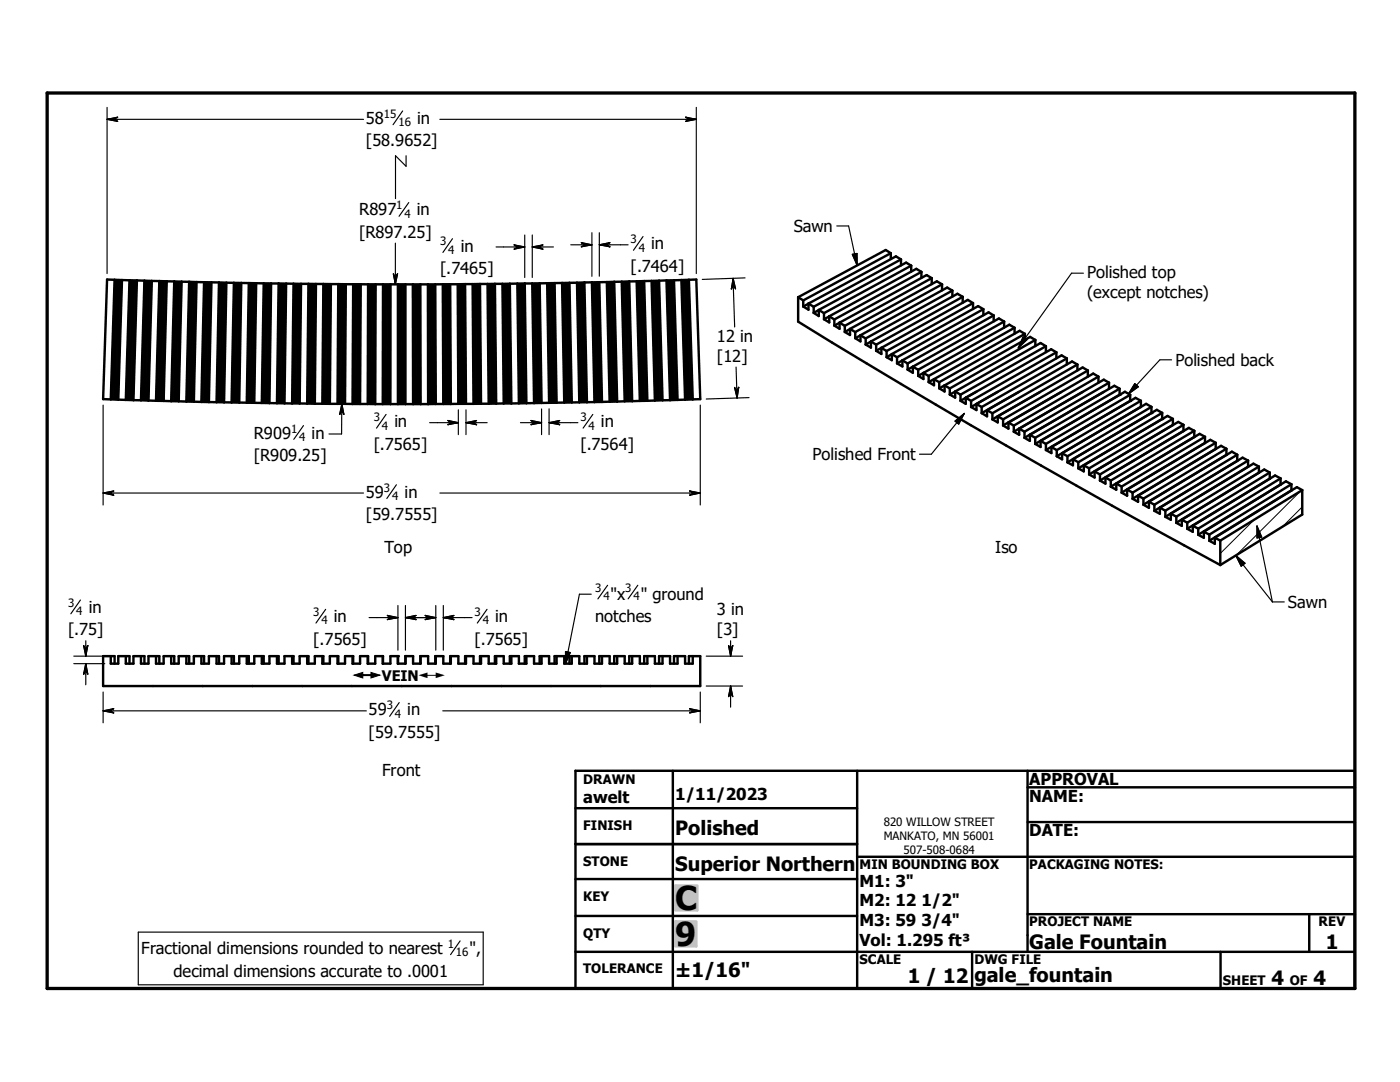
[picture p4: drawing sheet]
<svg xmlns="http://www.w3.org/2000/svg" width="279mm" height="216mm" viewBox="0 0 279 216" stroke-linecap="round" stroke-linejoin="round" font-family="sans-serif">
<g fill="none" stroke="#000" stroke-width=".48">
<path d="M22.9 55.8l-.8 23.9M24.3 55.9l-.7 23.8M24.3 55.9l-2.9-.1-.8 23.8 1.5 .1M24.3 55.9h1.5M25.8 55.9l-.7 23.9M25.8 55.9l1.5 .1M27.3 56l-.7 23.8M27.3 56h1.5M28.8 56l-.7 23.9M28.8 56l1.5 .1M30.3 56.1l-.7 23.8M30.3 56.1h1.5"/>
<path d="M31.8 56.1h1.5M31.8 56.1l-.7 23.9M33.3 56.1l-.6 23.9M33.3 56.1l1.5 .1M34.8 56.2l-.6 23.8M34.8 56.2h1.4M36.2 56.2l-.5 23.9M36.2 56.2h1.5M37.7 56.2l-.5 23.9M37.7 56.2l1.5 .1M39.2 56.3l4.5 .1M39.2 56.3l-.5 23.9"/>
<path d="M40.7 56.3l-.5 23.9M42.2 56.3l-.5 23.9M43.7 56.4l-.5 23.9M43.7 56.4h1.5M45.2 56.4l8.9 .2M45.2 56.4l-.5 23.9M46.7 56.4l-.5 23.9M48.2 56.5l-.5 23.8M49.7 56.5l-.5 23.9M51.1 56.5l-.4 23.9M52.6 56.5l-.4 23.9M54.1 56.6l-.3 23.8"/>
<path d="M54.1 56.6h1.5M55.6 56.6h4.5M55.6 56.6l-.3 23.9M57.1 56.6l-.3 23.9M58.6 56.6l-.3 23.9M60.1 56.6l-.3 23.9M60.1 56.6h1.5M61.6 56.6l1.5 .1M61.6 56.6l-.3 23.9M63.1 56.7l-.3 23.9M63.1 56.7h1.4M64.5 56.7h1.5"/>
<path d="M64.5 56.7l-.2 23.9M66 56.7l-.2 23.9M66 56.7h1.5M67.5 56.7l-.1 23.9M67.5 56.7h1.5M69 56.7h3M69 56.7l-.1 23.9M70.5 56.7l-.1 23.9M72 56.7l-.1 23.9M72 56.7h1.5M73.5 56.7h13.4M73.5 56.7l-.1 23.9"/>
<path d="M75 56.7l-.1 23.9M76.4 56.7v23.9M77.9 56.7v23.9M79.4 56.7v23.9M80.9 56.7v23.9M82.4 56.7v23.9M83.9 56.7v23.9M85.4 56.7v23.9M86.9 56.7l.1 23.9M88.4 56.7h2.9M88.4 56.7h-1.5M88.4 56.7l.1 23.9"/>
<path d="M89.8 56.7l.2 23.9M91.3 56.7l.2 23.9M92.8 56.7h-1.5M92.8 56.7l.2 23.9M92.8 56.7h1.5M94.3 56.7l.2 23.9M95.8 56.7l.2 23.9M95.8 56.7h-1.5M95.8 56.7h1.5M97.3 56.7l.2 23.9M98.8 56.6l-1.5 .1M98.8 56.6l.2 23.9"/>
<path d="M98.8 56.6h1.5M100.3 56.6l.2 23.9M101.7 56.6l.4 23.9M103.2 56.6l.4 23.9M104.7 56.6l.4 23.9M104.7 56.6h-4.4M104.7 56.6h1.5M106.2 56.6l.4 23.8M107.7 56.5l.4 23.9M109.2 56.5l.4 23.9M110.7 56.5l.4 23.9M112.2 56.5l.4 23.8"/>
<path d="M113.7 56.4l.4 23.9M115.2 56.4l-9 .2M115.2 56.4l.4 23.9M116.6 56.4l.5 23.9M116.6 56.4h-1.4M118.1 56.3l.5 23.9M119.6 56.3l.5 23.9M121.1 56.3l-4.5 .1M121.1 56.3l.6 23.9M122.6 56.2l.6 23.9M122.6 56.2l-1.5 .1M124.1 56.2h-1.5"/>
<path d="M124.1 56.2l.6 23.9M125.6 56.2h-1.5M125.6 56.2l.6 23.8M127.1 56.1l-1.5 .1M127.1 56.1l.6 23.9M128.6 56.1h-1.5M128.6 56.1l.6 23.9M130 56.1l.7 23.8M130 56.1h-1.4M131.5 56l.7 23.9M133 56l-3 .1M133 56l.7 23.8"/>
<path d="M134.5 55.9l.7 23.9M134.5 55.9l-1.5 .1M136 55.9l.7 23.8M137.5 55.8h1.5l.8 23.8-6.1 .2M137.5 55.8l.8 23.9M137.5 55.8l-3 .1M159.3 59.3l1 .6M159.3 59.3v4.9a1655.6 1655.6 0 0 0 84.2 48.5M160.3 59.9v1.3M177.8 50.5l-17.5 9.4M177.8 50.5v1.2M177.8 50.5l-1-.6-17.5 9.4"/>
<path d="M179.8 51.8l-1-.6-17.5 9.4M179.8 51.8l-17.4 9.4M179.8 51.8v1.2M181.8 53l-1-.6-17.4 9.4M181.8 53l-17.4 9.5M181.8 53v1.2M183.9 54.3l-17.4 9.4M183.9 54.3v1.1M183.9 54.3l-1-.7-17.4 9.5M185.9 55.5l-17.3 9.5M185.9 55.5v1.2M185.9 55.5l-1-.6-17.3 9.5"/>
<path d="M188 56.7l-1-.6-17.4 9.5M188 56.7l-17.3 9.6M188 56.7v1.2M190.1 58l-1.1-.6-17.3 9.5M190.1 58l-17.3 9.5M190.1 58v1.2M192.1 59.2l-17.2 9.6M192.1 59.2v1.2M192.1 59.2l-1-.6-17.3 9.5M22.1 79.7h1.5M23.6 79.7l3 .1M26.6 79.8l1.5 .1"/>
<path d="M28.1 79.9l3 .1M31.1 80h1.6M32.7 80h1.5M127.7 80h-1.5M129.2 80h-1.5M132.2 79.9l-3 .1M133.7 79.8l-1.5 .1M161.3 60.6v1.2l-1-.6M161.3 60.6l-1 .6M161.3 60.6l1.1 .6M162.4 61.2v1.2M163.4 61.8v1.3l-1-.7"/>
<path d="M163.4 61.9l-1 .5M163.4 61.8l1 .7M164.4 62.5v1.2M165.5 63.1v1.2l-1.1-.6M165.5 63.1l-1.1 .6M165.5 63.1l1 .6M166.5 63.7v1.3M167.6 64.4v1.2l-1.1-.6M167.6 64.4l-1.1 .6M167.6 64.4l1 .6M168.6 65v1.2M169.6 65.6v1.2l-1-.6"/>
<path d="M169.6 65.7l-1 .5M169.6 65.6l1.1 .7M170.7 66.3v1.2M171.7 66.9v1.2l-1-.6M171.7 66.9l-1 .6M171.7 66.9l1.1 .6M172.8 67.5v1.3M173.8 68.1v1.3l-1-.6M173.8 68.2l-1 .6M173.8 68.1l1.1 .7M174.9 68.8v1.2M175.9 69.4v1.2l-1-.6"/>
<path d="M175.9 69.4l-1 .6M175.9 69.4l1 .6M176.9 70v1.3M178 70.7v1.2l-1.1-.6M178 70.7l-1.1 .6M178 70.7l1 .6M179 71.3v1.2M180.1 71.9v1.2l-1.1-.6M180.1 71.9l-1.1 .6M180.1 71.9l1 .6M181.1 73.8l1.1 .6v-1.2l1 .6M181.1 72.5v1.3"/>
<path d="M183.2 73.8v1.2M184.3 74.4v1.2l-1.1-.6M184.3 74.4l-1.1 .6M184.3 74.4l1 .6M185.3 75v1.2M186.4 75.7v1.2l-1.1-.7M186.4 75.7l-1.1 .5M186.4 75.7l1 .6M187.4 76.3v1.2M188.5 76.9v1.2l-1.1-.6M188.5 76.9l-1.1 .6M188.5 76.9l1.1 .6"/>
<path d="M189.6 77.5v1.2M190.6 78.1v1.2l-1-.6M190.6 78.1l1.1 .7M190.7 78.1l-1.1 .6M191.7 78.8v1.2M192.7 79.4v1.2l-1-.6M192.7 79.4l1.1 .6M193.8 80v1.2M194.2 60.5l-17.3 9.5M194.2 60.5v1.2M194.2 60.5l-1.1-.7-17.2 9.6M194.9 78.1l-3.2 1.9"/>
<path d="M196.2 61.7l-1-.6-17.2 9.6M196.2 61.7l-17.2 9.6M196.2 61.7v1.2M198.3 62.9l-1-.6-17.2 9.6M198.3 62.9l-17.2 9.6M198.3 62.9v1.2M200.4 64.2l-17.2 9.6M200.4 64.2v1.2M200.4 64.2l-1-.7-18.3 10.3M202.5 65.4l-17.2 9.6M202.5 65.4v1.2M202.5 65.4l-1.1-.6-17.1 9.6"/>
<path d="M203.3 78.2l-7.4 4.2M204.5 66.6l-1-.6-17.1 9.7M204.5 66.6l-17.1 9.7M204.5 66.6v1.2M206.6 67.8l-1-.6-17.1 9.7M206.6 67.8l-17 9.7M206.6 67.8v1.3M208.7 69.1l-17 9.7M208.7 69.1v1.2M208.7 69.1l-1-.7-17.1 9.7M210.8 70.3l-17 9.7M210.8 70.3v1.2"/>
<path d="M210.8 70.3l-1-.6-17.1 9.7M211.8 78.2l-11.6 6.7M212.9 71.5l-1-.6-18.1 10.3M212.9 71.5l-17 9.7M212.9 71.5v1.2M215 72.7l-1-.6-17 9.8M215 72.7l-16.9 9.8M215 72.7v1.2M217.1 73.9l-16.9 9.8M217.1 73.9v1.2M217.1 73.9l-1-.6-18 10.4M219.2 75.1l-16.9 9.8"/>
<path d="M219.2 75.1v1.3M219.2 75.1l-1-.6-16.9 9.8M221.3 76.4l-1-.6-18 10.3M221.3 76.4l-16.8 9.7M221.3 76.4v1.2M223.4 77.6l-1-.6-17.9 10.4M223.4 77.6l-16.8 9.8M223.4 77.6v1.2M225.5 78.8l-16.8 9.8M225.5 78.8v1.2l-16.8 9.8M225.5 78.8l-1-.6-17.9 10.4M227.7 80l-16.8 9.8"/>
<path d="M227.7 80v1.2M227.7 80l-1.1-.6-16.8 9.8M34.2 80l1.5 .1M35.7 80.1h1.5M37.2 80.1l1.5 .1M38.7 80.2h1.5M40.2 80.2l7.5 .1M47.7 80.3l10.6 .2M58.3 80.5h1.5M59.8 80.5l3 .1M62.8 80.6h1.5M64.3 80.6h1.5"/>
<path d="M65.8 80.6h3.1M68.9 80.6h1.5M70.4 80.6h3M73.4 80.6h1.5M74.9 80.6h10.5M87 80.6h3M87 80.6h-1.6M91.5 80.6h3M91.5 80.6h-1.5M96 80.6h-1.5M96 80.6h1.5M100.5 80.5l-3 .1"/>
<path d="M100.5 80.5h1.6M114.1 80.3l-12 .2M120.1 80.2l-6 .1M121.7 80.2h-1.6M123.2 80.1l-1.5 .1M124.7 80.1h-1.5M126.2 80l-1.5 .1M193.8 81.2l1.1 .6v-1.2l1 .6M195.9 81.2v1.2M197 81.9v1.2l-1.1-.7M197 81.9l1.1 .6M198.1 83.7l1 .6v-1.2l1.1 .6"/>
<path d="M198.1 82.5v1.2M200.2 83.7v1.2M201.3 84.3v1.2l-1.1-.6M201.3 84.3l1 .6M202.3 86.1l1.1 .7v-1.3l1.1 .6M202.3 84.9v1.2M204.5 87.4l1 .6v-1.2l1.1 .6M204.5 86.1v1.3M206.6 88.6l1.1 .6v-1.2l1 .6M206.6 87.4v1.2M208.7 88.6v1.2M209.8 89.2v1.2l-1.1-.6"/>
<path d="M209.8 89.2l1.1 .6M210.9 91l1.1 .7v-1.3l1 .6M210.9 89.8v1.2M213 91v1.3M214.1 91.6v1.2l-1.1-.5M214.1 91.6l1.1 .6M215.2 93.5l1.1 .6v-1.3l1.1 .7M215.2 92.2v1.3M217.4 94.7l1.1 .6v-1.2l1 .6M217.4 93.5v1.2M219.5 94.7v1.2M220.6 95.3v1.2l-1.1-.6"/>
<path d="M220.6 95.3l1.1 .6M221.7 95.9v1.2M222.8 96.5v1.2l-1.1-.6M222.8 96.5l1 .6M223.8 98.3l1.1 .6v-1.2l1.1 .6M223.8 97.1v1.2M226 98.3v1.2M227.1 98.9v1.2l-1.1-.6M227.1 98.9l1.1 .6M228.2 99.5v1.2M229.8 81.2l-1.1-.6-17.8 10.4M229.8 81.2l-16.8 9.8"/>
<path d="M229.8 81.2v1.2l-16.8 9.9M231.9 82.4l-1-.6-16.8 9.8M231.9 82.4l-16.7 9.8M231.9 82.4v1.2M234.1 83.6l-16.7 9.9M234.1 83.6v1.2M234.1 83.6l-1.1-.6-17.8 10.5M236.2 84.8l-16.7 9.9M236.2 86l-16.7 9.9M236.2 84.8v1.2M236.2 86h.1M236.2 84.8l-1.1-.6-17.7 10.5"/>
<path d="M238.3 86l-1-.6-16.7 9.9M238.3 86l-16.6 9.9M238.3 87.2l-16.6 9.9M238.3 86v1.2M240.5 87.2l-1.1-.6-16.6 9.9M240.5 87.2l-16.7 9.9M240.5 87.2v1.2M242.6 88.3l-16.6 10M242.6 89.6l-16.6 9.9M242.6 88.3v1.3M242.6 89.6h.1M242.6 88.3l-1.1-.5-17.7 10.5"/>
<path d="M244.8 89.5l-16.6 10M244.8 89.5v1.3M244.8 89.5l-1.1-.5-16.6 9.9M246.9 90.7l-1.1-.6-17.6 10.6M246.9 90.7l-16.5 10M246.9 92l-16.5 9.9M246.9 90.7v1.3M246.9 92h.1M249.1 91.9l-1.1-.6-16.5 10M249.1 91.9l-16.5 10M249.1 93.1l-16.5 10M249.1 91.9v1.2"/>
<path d="M249.1 93.1h.1M251.2 93.1l-16.4 10M251.2 94.3l-16.4 10M251.2 93.1v1.2M251.2 94.3h.1M251.2 93.1l-1.1-.6-16.4 10M253.4 94.3l-16.5 10M253.4 95.5l-16.5 10M253.4 94.3v1.2M253.4 95.5h.1M253.4 94.3l-1.1-.6-16.4 10M255.6 95.5l-1.1-.6-16.5 10"/>
<path d="M255.6 95.5l-16.5 10M255.6 95.5v1.2M257.7 96.6l-1.1-.6-17.5 10.7M257.7 96.6l-16.4 10.1M257.7 97.8l-16.4 10.1M257.7 96.6v1.2M257.7 97.8l.1 .1M259.9 97.8l-1.1-.6-16.4 10.1M259.9 97.8l-16.4 10.1M259.9 97.8v4.9l-16.4 10M228.2 100.7l1.1 .6v-1.2l1.1 .6M230.4 100.7v1.2"/>
<path d="M231.5 101.3v1.2l-1.1-.6M231.5 101.3l1.1 .6M232.6 101.9v1.2M233.7 102.5v1.2l-1.1-.6M233.7 102.5l1.1 .6M234.8 103.1v1.2M235.9 103.7v1.2l-1.1-.6M235.9 103.7l1 .6M236.9 104.3v1.2M238 104.9v1.2l-1.1-.6M238 104.9l1.1 .6M239.1 105.5v1.2"/>
<path d="M241.3 106.7l-1-.6v1.2l-1.2-.6M241.3 106.7v1.2M242.4 107.3v1.2l-1.1-.6M242.4 107.3l1.1 .6M243.5 107.9v4.8M22.1 130.9v1.5h1.5v-1.5h2.2v1.5M22.9 132.4v-1.5h-2.3v6h119.2v-6h-2.3v1.5M25.1 130.9v1.5h1.5v-1.5h2.2v1.5M28.1 130.9v1.5h1.5v-1.5h2.2v1.5M31.1 130.9v1.5h1.6v-1.5h2.1v1.5M34.2 130.9v1.5h1.5v-1.5h2v1.5M37.2 130.9v1.5h1.5v-1.5h2v1.5"/>
<path d="M40.2 130.9v1.5h1.5v-1.5h2v1.5M43.2 130.9v1.5h1.5v-1.5h2v1.5M46.2 130.9v1.5h1.5v-1.5h2v1.5M49.2 130.9v1.5h1.5v-1.5h1.9v1.5M52.2 130.9v1.5h1.6v-1.5h1.8v1.5M55.3 130.9v1.5h1.5v-1.5h1.8v1.5M58.3 130.9v1.5h1.5v-1.5h1.8v1.5M61.3 130.9v1.5h1.5v-1.5h1.7v1.5M64.3 130.9v1.5h1.5v-1.5h1.7v1.5M67.4 130.9v1.5h1.5v-1.5h1.6v1.5M70.4 130.9v1.5h1.5v-1.5h1.6v1.5M73.4 130.9v1.5h1.5v-1.5h1.5v1.5"/>
<path d="M76.4 130.9v1.5h1.5v-1.5h1.5v1.5h1.5v-1.5h1.5v1.5h1.5v-1.5M87 130.9v1.5h-1.6v-1.5h-1.5v1.5M90 130.9v1.5h-1.5v-1.5h-1.6v1.5M93 130.9v1.5h-1.5v-1.5h-1.7v1.5M96 130.9v1.5h-1.5v-1.5h-1.7v1.5M99 130.9v1.5h-1.5v-1.5h-1.7v1.5M102.1 130.9v1.5h-1.6v-1.5h-1.7v1.5M105.1 130.9v1.5h-1.5v-1.5h-1.9v1.5M108.1 130.9v1.5h-1.5v-1.5h-1.9v1.5M111.1 130.9v1.5h-1.5v-1.5h-1.9v1.5M114.1 130.9v1.5h-1.5v-1.5h-1.9v1.5M117.1 130.9v1.5h-1.5v-1.5h-1.9v1.5"/>
<path d="M120.1 130.9v1.5h-1.5v-1.5h-2v1.5M123.2 130.9v1.5h-1.5v-1.5h-2.1v1.5M126.2 130.9v1.5h-1.5v-1.5h-2.1v1.5M129.2 130.9v1.5h-1.5v-1.5h-2.1v1.5M132.2 130.9v1.5h-1.5v-1.5h-2.1v1.5M135.2 130.9v1.5h-1.5v-1.5h-2.2v1.5M138.3 130.9v1.5h-1.6v-1.5h-2.2v1.5M114.8 153.8h155.6v43.4h-155.6zM134.3 153.8v43.4M171.1 153.8v43.4M205.1 157.1h65.3M205.1 153.8v36.1"/>
<path d="M114.8 175.4h56.3M114.8 161.3h56.3M114.8 168.4h56.3M171.1 171h99.3M205.1 164h65.3M114.8 182.8h56.3M114.8 189.9h155.6M194 189.9v7.3M205.1 182.4h65.3M243.6 189.9v7.3M261.3 182.4v7.5"/>
</g>
<g fill="#000">
<circle cx="223.4" cy="78.8" r=".24"/>
<circle cx="225.5" cy="80" r=".24"/>
<circle cx="229.8" cy="82.4" r=".24"/>
<circle cx="231.9" cy="83.6" r=".24"/>
<circle cx="79.4" cy="130.9" r=".24"/>
<circle cx="80.9" cy="130.9" r=".24"/>
</g>
<g fill="#000" stroke="#000" stroke-width=".2">
<path d="M22.9 55.8l.2 23.9h-.5zM22.9 55.8l.5 .1-.3 23.8zM23.4 55.9l.2 23.8h-.5zM23.4 55.9h.5l-.3 23.8zM23.9 55.9h.4l-.7 23.8zM25.8 55.9l.3 23.9h-.5zM25.8 55.9h.5l-.2 23.9zM26.3 55.9l.3 23.9h-.5zM26.3 55.9l.5 .1-.2 23.8zM26.8 56h.5l-.7 23.8zM28.8 56l.3 23.9h-.5zM28.8 56h.5l-.2 23.9z"/>
<path d="M29.3 56l.3 23.9h-.5zM29.3 56h.5l-.2 23.9zM29.8 56l.5 .1-.7 23.8zM31.8 56.1l.4 23.9h-.6zM31.8 56.1h.5l-.1 23.9zM32.3 56.1l.4 23.9h-.5zM32.3 56.1h.5l-.1 23.9zM32.8 56.1h.5l-.6 23.9zM35.8 56.2h.4l-.5 23.9zM38.7 56.3h.5l-.5 23.9zM41.7 56.3h.5l-.5 23.9zM44.7 56.4h.5l-.5 23.9z"/>
<path d="M47.7 56.4l.5 .1-.5 23.8zM49.7 56.5h.4l-.3 23.9zM50.1 56.5l.1 23.9h-.4zM50.1 56.5h.5l-.4 23.9zM50.6 56.5l.1 23.9h-.5zM50.6 56.5h.5l-.4 23.9zM52.6 56.5h.5l-.3 23.9zM53.1 56.5l.2 23.9h-.5zM53.1 56.5h.5l-.3 23.9zM53.6 56.5l.2 23.9h-.5zM53.6 56.5l.5 .1-.3 23.8zM55.6 56.6h.5l-.3 23.9z"/>
<path d="M56.1 56.6l.2 23.9h-.5zM56.1 56.6h.5l-.3 23.9zM56.6 56.6l.2 23.9h-.5zM56.6 56.6h.5l-.3 23.9zM59.6 56.6h.5l-.3 23.9zM62.6 56.7h.5l-.3 23.9zM64.5 56.7h.5l-.2 23.9zM65 56.7l.3 23.9h-.5zM65 56.7h.5l-.2 23.9zM65.5 56.7l.3 23.9h-.5zM65.5 56.7h.5l-.2 23.9zM67.5 56.7h.5l-.2 23.9z"/>
<path d="M68 56.7l.3 23.9h-.5zM68 56.7h.5l-.2 23.9zM68.5 56.7l.4 23.9h-.6zM68.5 56.7h.5l-.1 23.9zM70.5 56.7h.5l-.1 23.9zM71 56.7l.4 23.9h-.5zM71 56.7h.5l-.1 23.9zM71.5 56.7l.4 23.9h-.5zM71.5 56.7h.5l-.1 23.9zM73.5 56.7h.5l-.1 23.9zM74 56.7l.4 23.9h-.5zM74 56.7h.5l-.1 23.9z"/>
<path d="M74.5 56.7l.4 23.9h-.5zM74.5 56.7h.5l-.1 23.9zM76.4 56.7h.5v23.9zM76.9 56.7l.5 23.9h-.5zM76.9 56.7h.5v23.9zM77.4 56.7l.5 23.9h-.5zM77.4 56.7h.5v23.9zM79.4 56.7h.5v23.9zM79.9 56.7l.5 23.9h-.5zM79.9 56.7h.5v23.9zM80.4 56.7h.5l-.5 23.9zM80.9 56.7v23.9h-.5z"/>
<path d="M91.3 56.7h.5l-.3 23.9zM91.8 56.7l.2 23.9h-.5zM91.8 56.7h.5l-.3 23.9zM92.3 56.7l.2 23.9h-.5zM92.3 56.7h.5l-.3 23.9zM92.8 56.7l.2 23.9h-.5zM103.2 56.6h.5l-.1 23.9zM103.7 56.6l.4 23.9h-.5zM103.7 56.6h.5l-.1 23.9zM104.2 56.6l.3 23.9h-.4zM104.2 56.6h.5l-.2 23.9zM104.7 56.6l.4 23.9h-.6z"/>
<path d="M106.2 56.6l.5-.1-.1 23.9zM106.7 56.5l.4 23.9h-.5zM106.7 56.5h.5l-.1 23.9zM107.2 56.5l.4 23.9h-.5zM107.2 56.5h.5l-.1 23.9zM107.7 56.5l.4 23.9h-.5zM109.2 56.5h.5l-.1 23.9zM109.7 56.5l.4 23.9h-.5zM109.7 56.5h.5l-.1 23.9zM110.2 56.5l.4 23.9h-.5zM110.2 56.5h.5l-.1 23.9zM110.7 56.5l.4 23.9h-.5z"/>
<path d="M112.2 56.5l.5-.1-.1 23.9zM112.7 56.4l.4 23.9h-.5zM112.7 56.4h.5l-.1 23.9zM113.2 56.4l.4 23.9h-.5zM113.2 56.4h.5l-.1 23.9zM113.7 56.4l.4 23.9h-.5zM134 55.9h.5l-.3 23.9zM134.5 55.9l.2 23.9h-.5zM134.5 55.9l.7 23.9h-.5zM22.9 55.8l-.3 23.9h-.5zM25.8 55.9l-.2 23.9h-.5zM28.8 56l-.2 23.9h-.5z"/>
<path d="M31.8 56.1l-.2 23.9h-.5zM127.6 56.1h.5l-.4 23.9zM127.1 56.1h.5l.1 23.9zM128.1 56.1h.5l-.4 23.9zM128.1 56.1l.1 23.9h-.5zM128.6 56.1l.1 23.9h-.5zM128.6 56.1l.6 23.9h-.5zM130.5 56h.5l-.3 23.9zM130 56.1l.5-.1 .2 23.9zM131 56h.5l-.3 23.9zM131 56l.2 23.9h-.5zM131.5 56l.2 23.9h-.5z"/>
<path d="M131.5 56l.7 23.9h-.5zM133.5 56l.5-.1-.3 23.9zM133 56h.5l.2 23.8zM134 55.9l.2 23.9h-.5zM136.5 55.9h.5l-.3 23.8zM136 55.9h.5l.2 23.8zM137 55.9l.5-.1-.3 23.9zM137 55.9l.2 23.8h-.5zM137.5 55.8l.2 23.9h-.5zM137.5 55.8l.8 23.9h-.6zM34.8 56.2l-.1 23.8h-.5zM34.8 56.2h.5l-.1 23.9z"/>
<path d="M34.8 56.2l.4 23.9-.5-.1zM35.3 56.2h.5l-.1 23.9zM35.3 56.2l.4 23.9h-.5zM37.7 56.2v23.9h-.5zM37.7 56.2l.5 .1v23.9zM37.7 56.2l.5 24-.5-.1zM38.2 56.3h.5v23.9zM38.2 56.3l.5 23.9h-.5zM40.7 56.3v23.9h-.5zM40.7 56.3h.5v23.9zM40.7 56.3l.5 23.9h-.5zM41.2 56.3h.5v23.9z"/>
<path d="M41.2 56.3l.5 23.9h-.5zM43.7 56.4h.5l-.5 23.9zM43.7 56.4v23.9h-.5zM44.2 56.4h.5l-.5 23.9zM44.2 56.4v23.9h-.5zM44.7 56.4v23.9h-.5zM46.7 56.4h.5l-.5 23.9zM46.7 56.4v23.9h-.5zM47.2 56.4h.5l-.5 23.9zM47.2 56.4v23.9h-.5zM47.7 56.4v23.9h-.5zM49.7 56.5l.1 23.9h-.6z"/>
<path d="M52.6 56.5l.2 23.9h-.6zM55.6 56.6l.2 23.9h-.5zM58.6 56.6h.5l-.3 23.9zM58.6 56.6l.2 23.9h-.5zM59.1 56.6h.5l-.3 23.9zM59.1 56.6l.2 23.9h-.5zM59.6 56.6l.2 23.9h-.5zM61.6 56.6h.5l-.3 23.9zM61.6 56.6l.2 23.9h-.5zM62.1 56.6l.5 .1-.3 23.8zM62.1 56.6l.2 23.9h-.5zM62.6 56.7l.2 23.9-.5-.1z"/>
<path d="M64.5 56.7l.3 23.9h-.5zM67.5 56.7l.3 23.9h-.4zM70.5 56.7l.4 23.9h-.5zM73.5 56.7l.4 23.9h-.5zM76.4 56.7l.5 23.9h-.5zM79.4 56.7l.5 23.9h-.5zM82.4 56.7h.5l-.5 23.9zM82.9 56.7h.5l-.5 23.9zM82.9 56.7v23.9h-.5zM83.4 56.7h.5l-.5 23.9zM83.4 56.7v23.9h-.5zM83.9 56.7v23.9h-.5z"/>
<path d="M85.4 56.7h.5l-.5 23.9zM85.9 56.7h.5l-.4 23.9zM85.9 56.7l.1 23.9h-.6zM86.4 56.7h.5l-.4 23.9zM86.4 56.7l.1 23.9h-.5zM86.9 56.7l.1 23.9h-.5zM88.4 56.7h.5l-.4 23.9zM88.9 56.7h.5l-.4 23.9zM88.9 56.7l.1 23.9h-.5zM89.4 56.7h.4l-.3 23.9zM89.4 56.7l.1 23.9h-.5zM89.8 56.7l.2 23.9h-.5z"/>
<path d="M94.3 56.7h.5l-.3 23.9zM94.8 56.7h.5l-.3 23.9zM94.8 56.7l.2 23.9h-.5zM95.3 56.7h.5l-.3 23.9zM95.3 56.7l.2 23.9h-.5zM95.8 56.7l.2 23.9h-.5zM97.3 56.7h.5l-.3 23.9zM97.8 56.7l.5-.1-.3 23.9zM97.8 56.7l.2 23.8-.5 .1zM98.3 56.6h.5l-.3 23.9zM98.3 56.6l.2 23.9h-.5zM98.8 56.6l.2 23.9h-.5z"/>
<path d="M100.3 56.6h.5l-.3 23.9zM100.8 56.6h.5l-.3 23.9zM100.8 56.6l.2 23.9h-.5zM101.3 56.6h.4l-.2 23.9zM101.3 56.6l.2 23.9h-.5zM101.7 56.6l.4 23.9h-.6zM115.2 56.4h.4v23.9zM115.6 56.4h.5v23.9zM115.6 56.4l.5 23.9h-.5zM116.1 56.4h.5v23.9zM116.1 56.4l.5 23.9h-.5zM116.6 56.4l.5 23.9h-.5z"/>
<path d="M118.6 56.3h.5l-.5 23.9zM118.1 56.3h.5v23.9zM119.1 56.3h.5l-.5 23.9zM119.1 56.3v23.9h-.5zM119.6 56.3v23.9h-.5zM119.6 56.3l.5 23.9h-.5zM121.6 56.3h.5l-.4 23.9zM121.1 56.3h.5l.1 23.9zM122.1 56.3l.5-.1-.5 24zM122.1 56.3v23.9h-.4zM122.6 56.2l.1 23.9-.6 .1zM122.6 56.2l.6 23.9h-.5z"/>
<path d="M124.6 56.2h.5l-.4 23.9zM124.1 56.2h.5l.1 23.9zM125.1 56.2h.5l-.4 23.9zM125.1 56.2l.1 23.9h-.5zM125.6 56.2l.1 23.8-.5 .1zM125.6 56.2l.6 23.8h-.5z"/>
</g>
<path d="M259.5 98.1l-12.8 12.7M250.3 103.7l-6.8 6.7M259.9 101.1l-4 4" fill="none" stroke="#000" stroke-width=".2"/>
<path d="M9.4 18.6h261v178.6h-261z" fill="none" stroke="#000" stroke-width=".66"/>
<g fill="#c0c0c0" stroke="#c0c0c0" stroke-width=".48">
<path d="M134.8 183.9h4.2v4.9z"/>
<path d="M134.8 183.9l4.2 4.9h-4.2z"/>
<path d="M134.8 176.7h4.4v5z"/>
<path d="M134.8 176.7l4.4 5h-4.4z"/>
</g>
<g fill="none" stroke="#000" stroke-width=".23">
<path d="M21.4 23.8h51.1M21.4 23.8l2.1-.4-.8 .4M21.4 23.8l2.1 .4-.8-.4M21.4 21.4v33.2M22.7 23.8h.1M80.4 22.1l-2 2.8M81 31.1v2.1l-2.1-2.1v8.5M87.8 23.8h51.2M137.6 23.8h.1M137.6 23.8l-.7 .4 2.1-.4M137.6 23.8l-.7-.4 2.1 .4M139 21.4v33.2"/>
<path d="M68.7 56.7h12.6M78.9 55.4h.1M78.9 48.5v8.2M78.9 55.4l-.4-.8 .4 2.1M78.9 55.4l.4-.8-.4 2.1M81.6 40.4l-2 2.8M90.3 47.6l-1.9 2.8M99 49.3h5.7M103.4 49.3h.1M103.4 49.3l-.8 .4 2.1-.4M103.4 49.3l-.8-.4 2.1 .4M104.7 46.9v8.5"/>
<path d="M106.2 49.3h4.2M106.2 49.3l2.1-.4-.7 .4M106.2 49.3l2.1 .4-.7-.4M106.2 46.9v8.5M107.6 49.3h.1M113.9 48.8h4.2M116.8 48.8h.1M116.8 48.8l-.8 .5 2.1-.5M116.8 48.8l-.8-.4 2.1 .4M118.1 46.4v8.7M119.6 48.8h5.8M119.6 48.8l2.1-.4-.7 .4"/>
<path d="M119.6 48.8l2.1 .5-.7-.5M119.6 46.4v8.7M121 48.8h.1M128.3 47.2l-1.9 2.7M146.3 55.5l.3 9.7M146.3 55.5l.5 2.1-.5-.7M146.3 55.5l-.3 2.2 .3-.8M146.3 56.9h.1M148.7 55.4l-8.5 .4M167 45.1h2.4l1.7 7.9M170.1 50.8l.9-.2 .1 2.4zM216.2 54.5h-2.4l-10.6 14.9"/>
<path d="M146.9 73.2l.2 6.2M147.1 78h.1M147.1 78l-.5-.7 .5 2.1M147.1 78l.3-.7-.3 2.1M149.5 79.3l-8.6 .3M204.2 67.2l.7 .6-1.7 1.6zM226.5 76.5l.7 .7-2 1.4zM233.8 71.8h-2.3l-6.3 6.8M20.6 80.8v20M20.6 98.4h51.9M20.6 98.4l2.1-.4-.7 .4M20.6 98.4l2.1 .4-.7-.4"/>
<path d="M22 98.4h.1M60.6 84.9l-2 2.8M65.8 80.6h3.4M68.2 82h.1M68.2 80.6v6h-2.5M68.2 80.6l.4 2.1-.4-.7M68.2 80.6l-.4 2.1 .4-.7M77 82.7l-1.9 2.7M79.1 96.7l-1.9 2.8M85.7 84.3h5.8M87.8 98.4h52M90.1 84.3h.1"/>
<path d="M90.1 84.3l-.7 .4 2.1-.4M90.1 84.3l-.7-.4 2.1 .4M91.5 81.8v4.9M93 84.3h4.2M93 84.3l2.1-.4-.7 .4M93 84.3l2.1 .4-.7-.4M93 81.8v4.9M94.4 84.3h.1M103.9 84.3h4.2M106.7 84.3h.1M106.7 84.3l-.7 .4 2.1-.4M106.7 84.3l-.7-.4 2.1 .4"/>
<path d="M108.1 81.6v5.1M109.6 84.3h5.7M109.6 84.3l2.1-.4-.7 .4M109.6 84.3l2.1 .4-.7-.4M109.6 81.6v5.1M111 84.3h.1M118.3 82.7l-1.9 2.7M138.4 98.4h.1M138.4 98.4l-.8 .4 2.2-.4M138.4 98.4l-.8-.4 2.2 .4M139.8 80.8v20M190.6 84l1.9-1.5-1.2 2.1z"/>
<path d="M192.5 82.5l-6.6 8.1h-2.4M16.1 119.7l-2 2.8M118 118.6h-2.4l-2.7 13.8M121.3 116.8l-2 2.7M127.3 116.8l-1.9 2.7M246.6 110.8l7.3 9.3M246.6 110.8l1.9 1.6-.8 .6zM250.9 105l3 15.1M250.9 105l.9 2.2-.9 .1zM14.7 130.9h6.2M14.7 132.4h6.2M17.1 129.6h.1"/>
<path d="M17.1 133.8h.1M17.1 127.9v3M17.1 132.4v4.2M17.1 129.6l-.4-.8 .4 2.1M17.1 129.6l.4-.8-.4 2.1M17.1 132.4l.4 2.1-.4-.7M17.1 132.4l-.4 2.1 .4-.7M20.6 138.1v6.1M65 121.6l-1.9 2.7M73.7 123.2h5.7M78 123.2h.1M78 123.2l-.7 .4 2.1-.4"/>
<path d="M78 123.2l-.7-.4 2.1 .4M79.4 120.8v8.9M80.9 123.2h6.1M80.9 123.2l2.1-.4-.7 .4M80.9 123.2l2.1 .4-.7-.4M80.9 120.8v8.9M82.3 123.2h.1M85.6 123.2h.1M85.6 123.2l-.7 .4 2.1-.4M85.6 123.2l-.7-.4 2.1 .4M87 120.8v8.9M88.5 123.2h5.7"/>
<path d="M88.5 123.2l2.1-.4-.8 .4M88.5 123.2l2.1 .4-.8-.4M88.5 120.8v8.9M89.8 123.2h.1M97.2 121.6l-1.9 2.7M112.9 130l.9 .2-.9 2.2zM139.8 138.1v6.1M140.9 130.9h7.3M140.9 136.9h7.3M145.8 129.6h.1M145.8 138.3h.1M145.8 127.9v3"/>
<path d="M145.8 136.9v4.2M145.8 129.6l-.4-.8 .4 2.1M145.8 129.6l.4-.8-.4 2.1M145.8 136.9l.4 2.1-.4-.7M145.8 136.9l-.4 2.1 .4-.7M253.9 120.1h2.4M20.6 141.8h52.5M20.6 141.8l2.1-.4-.7 .4M20.6 141.8l2.1 .5-.7-.5M22 141.8h.1M79.7 140.2l-1.9 2.7M88.4 141.8h51.4"/>
<path d="M138.4 141.8h.1M138.4 141.8l-.8 .5 2.2-.5M138.4 141.8l-.8-.4 2.2 .4M27.6 186h68.8v10.5h-68.8zM91.8 187.7l-1.9 2.8"/>
</g>
<g fill="#fff" stroke="#fff" stroke-width=".23">
<path d="M70.6 133.7h18.6v2.2z"/>
<path d="M70.6 133.7l18.6 2.2h-18.6z"/>
</g>
<g fill="#000" stroke="#000" stroke-width=".23">
<path d="M21.4 23.8l2.1-.4-.8 .4zM21.4 23.8h1.3l.8 .4zM22.7 23.8l.8 .4zM136.9 24.2l.7-.4h1.4zM136.9 23.4l2.1 .4h-1.4zM136.9 23.4l.7 .4zM78.5 54.6l.4 .8v1.3zM79.3 54.6l-.4 2.1v-1.3zM79.3 54.6l-.4 .8zM102.6 49.7l.8-.4h1.3zM102.6 48.9l2.1 .4h-1.3zM102.6 48.9l.8 .4z"/>
<path d="M106.2 49.3l2.1-.4-.7 .4zM106.2 49.3h1.4l.7 .4zM107.6 49.3l.7 .4zM116 49.3l.8-.5h1.3zM116 48.4l2.1 .4h-1.3zM116 48.4l.8 .4zM119.6 48.8l2.1-.4-.7 .4zM119.6 48.8h1.4l.7 .5zM121 48.8l.7 .5zM146.3 55.5l.5 2.1-.5-.7zM146.3 55.5v1.4l-.3 .8zM146.3 56.9l-.3 .8z"/>
<path d="M170.1 50.8l.9-.2 .1 2.4zM146.6 77.3l.5 .7v1.4zM147.4 77.3l-.3 2.1v-1.4zM147.4 77.3l-.3 .7zM204.2 67.2l.7 .6-1.7 1.6zM226.5 76.5l.7 .7-2 1.4zM20.6 98.4l2.1-.4-.7 .4zM20.6 98.4h1.4l.7 .4zM22 98.4l.7 .4zM68.2 80.6l.4 2.1-.4-.7zM68.2 80.6v1.4l-.4 .7zM68.2 82l-.4 .7z"/>
<path d="M89.4 84.7l.7-.4h1.4zM89.4 83.9l2.1 .4h-1.4zM89.4 83.9l.7 .4zM93 84.3l2.1-.4-.7 .4zM93 84.3h1.4l.7 .4zM94.4 84.3l.7 .4zM106 84.7l.7-.4h1.4zM106 83.9l2.1 .4h-1.4zM106 83.9l.7 .4zM109.6 84.3l2.1-.4-.7 .4zM109.6 84.3h1.4l.7 .4zM111 84.3l.7 .4z"/>
<path d="M137.6 98.8l.8-.4h1.4zM137.6 98l2.2 .4h-1.4zM137.6 98l.8 .4zM190.6 84l1.9-1.5-1.2 2.1zM246.6 110.8l1.9 1.6-.8 .6zM250.9 105l.9 2.2-.9 .1zM16.7 128.8l.4 .8v1.3zM17.5 128.8l-.4 2.1v-1.3zM17.5 128.8l-.4 .8zM17.1 132.4l.4 2.1-.4-.7zM17.1 132.4v1.4l-.4 .7zM17.1 133.8l-.4 .7z"/>
<path d="M77.3 123.6l.7-.4h1.4zM77.3 122.8l2.1 .4h-1.4zM77.3 122.8l.7 .4zM80.9 123.2l2.1-.4-.7 .4zM80.9 123.2h1.4l.7 .4zM82.3 123.2l.7 .4zM84.9 123.6l.7-.4h1.4zM84.9 122.8l2.1 .4h-1.4zM84.9 122.8l.7 .4zM88.5 123.2l2.1-.4-.8 .4zM88.5 123.2h1.3l.8 .4zM89.8 123.2l.8 .4z"/>
<path d="M112.9 130l.9 .2-.9 2.2zM145.4 128.8l.4 .8v1.3zM146.2 128.8l-.4 2.1v-1.3zM146.2 128.8l-.4 .8zM145.8 136.9l.4 2.1-.4-.7zM145.8 136.9v1.4l-.4 .7zM145.8 138.3l-.4 .7zM20.6 141.8l2.1-.4-.7 .4zM20.6 141.8h1.4l.7 .5zM22 141.8l.7 .5zM137.6 142.3l.8-.5h1.4zM137.6 141.4l2.2 .4h-1.4z"/>
<path d="M137.6 141.4l.8 .4z"/>
</g>
<g font-size="6.6">
<text x="134.7" y="181.6">C</text>
<text x="134.7" y="188.7">9</text>
</g>
<g font-size="3.9">
<text x="134.7" y="166.7">Polished</text>
<text x="134.7" y="173.8">Superior Northern</text>
<text x="205.4" y="189.4">Gale Fountain</text>
<text x="264.6" y="189.3">1</text>
<text x="134.7" y="194.9">±1/16&quot;</text>
<text x="181.1" y="196.1">1 / 12</text>
<text x="194.5" y="195.9">gale_fountain</text>
<text x="253.8" y="196.6">4</text>
<text x="262.1" y="196.6">4</text>
</g>
<g font-size="3.3">
<text x="73" y="24.7">58</text>
<text x="73" y="29.2">[58.9652]</text>
<text x="83.2" y="24.7">in</text>
<text x="71.7" y="43">R897</text>
<text x="71.7" y="47.4">[R897.25]</text>
<text x="83.2" y="43">in</text>
<text x="158.4" y="46.3">Sawn</text>
<text x="91.9" y="50.2">in</text>
<text x="130" y="49.7">in</text>
<text x="87.8" y="54.7">[.7465]</text>
<text x="125.9" y="54.2">[.7464]</text>
<text x="217" y="55.5">Polished top</text>
<text x="217" y="59.4">(except notches)</text>
<text x="143.1" y="68.2">12 in</text>
<text x="143.1" y="72.1">[12]</text>
<text x="234.6" y="73">Polished back</text>
<text x="50.6" y="87.5">R909</text>
<text x="62.2" y="87.5">in</text>
<text x="74.6" y="89.7">[.7565]</text>
<text x="78.7" y="85.3">in</text>
<text x="115.8" y="89.7">[.7564]</text>
<text x="119.9" y="85.3">in</text>
<text x="50.6" y="91.9">[R909.25]</text>
<text x="162.1" y="91.9">Polished Front</text>
<text x="73" y="99.3">59</text>
<text x="80.7" y="99.3">in</text>
<text x="73" y="103.8">[59.7555]</text>
<text x="76.7" y="110.3">Top</text>
<text x="198.6" y="110.4">Iso</text>
<text x="121.8" y="119.8">&quot;x</text>
<text x="127.9" y="119.8">&quot; ground</text>
<text x="17.7" y="122.3">in</text>
<text x="66.6" y="124.1">in</text>
<text x="98.8" y="124.1">in</text>
<text x="118.8" y="124">notches</text>
<text x="143.1" y="122.8">3 in</text>
<text x="257" y="121.3">Sawn</text>
<text x="13.6" y="126.7">[.75]</text>
<text x="62.5" y="128.6">[.7565]</text>
<text x="94.7" y="128.6">[.7565]</text>
<text x="143.1" y="126.7">[3]</text>
<text x="73.6" y="142.7">59</text>
<text x="81.3" y="142.7">in</text>
<text x="73.6" y="147.2">[59.7555]</text>
<text x="76.3" y="154.9">Front</text>
<text x="116.4" y="160.2">awelt</text>
<text x="134.7" y="159.7">1/11/2023</text>
<text x="205.4" y="156.7">APPROVAL</text>
<text x="205.4" y="159.9">NAME:</text>
<text x="205.4" y="166.9">DATE:</text>
<text x="171.5" y="176.9">M1: 3&quot;</text>
<text x="171.5" y="180.8">M2: 12 1/2&quot;</text>
<text x="171.5" y="184.8">M3: 59 3/4&quot;</text>
<text x="28.2" y="190.3">Fractional dimensions rounded to nearest</text>
<text x="93.7" y="190.3">&quot;,</text>
<text x="171.5" y="188.7">Vol: 1.295 ft³</text>
<text x="34.6" y="195">decimal dimensions accurate to .0001</text>
</g>
<text font-size="2.9" x="76.2" y="135.8">VEIN</text>
<g font-size="2.6">
<text x="116.4" y="156.4">DRAWN</text>
<text x="116.4" y="165.6">FINISH</text>
<text x="116.4" y="172.8">STONE</text>
<text x="171.5" y="173.4">MIN BOUNDING BOX</text>
<text x="205.4" y="173.4">PACKAGING NOTES:</text>
<text x="116.4" y="179.9">KEY</text>
<text x="205.4" y="184.8">PROJECT NAME</text>
<text x="263.1" y="184.8">REV</text>
<text x="116.4" y="187.1">QTY</text>
<text x="116.4" y="194.2">TOLERANCE</text>
<text x="171.5" y="192.4">SCALE</text>
<text x="194.5" y="192.4">DWG FILE</text>
<text x="244.1" y="196.6">SHEET</text>
<text x="257.4" y="196.6">OF</text>
</g>
<g font-size="2.3">
<text x="76.6" y="23.5">15</text>
<text x="79.5" y="25.2">16</text>
<text x="79.1" y="41.8">1</text>
<text x="80.7" y="43.5">4</text>
<text x="87.8" y="49">3</text>
<text x="89.4" y="50.7">4</text>
<text x="125.9" y="48.6">3</text>
<text x="127.5" y="50.3">4</text>
<text x="58.1" y="86.3">1</text>
<text x="59.7" y="88">4</text>
<text x="74.6" y="84.1">3</text>
<text x="76.2" y="85.7">4</text>
<text x="115.8" y="84.1">3</text>
<text x="117.5" y="85.7">4</text>
<text x="76.6" y="98.1">3</text>
<text x="78.3" y="99.8">4</text>
<text x="118.8" y="118.1">3</text>
<text x="120.4" y="119.8">4</text>
<text x="124.8" y="118.1">3</text>
<text x="126.4" y="119.8">4</text>
<text x="13.6" y="121.1">3</text>
<text x="15.2" y="122.8">4</text>
<text x="62.5" y="122.9">3</text>
<text x="64.1" y="124.6">4</text>
<text x="94.7" y="122.9">3</text>
<text x="96.4" y="124.6">4</text>
<text x="70.7" y="135.8">#</text>
<text x="83.6" y="135.8">#</text>
<text x="77.2" y="141.5">3</text>
<text x="78.8" y="143.2">4</text>
<text x="176.4" y="164.8">820 WILLOW STREET</text>
<text x="176.4" y="167.6">MANKATO, MN 56001</text>
<text x="180.3" y="170.3">507-508-0684</text>
<text x="89.4" y="189.1">1</text>
<text x="91" y="190.8">16</text>
</g>
</svg>
